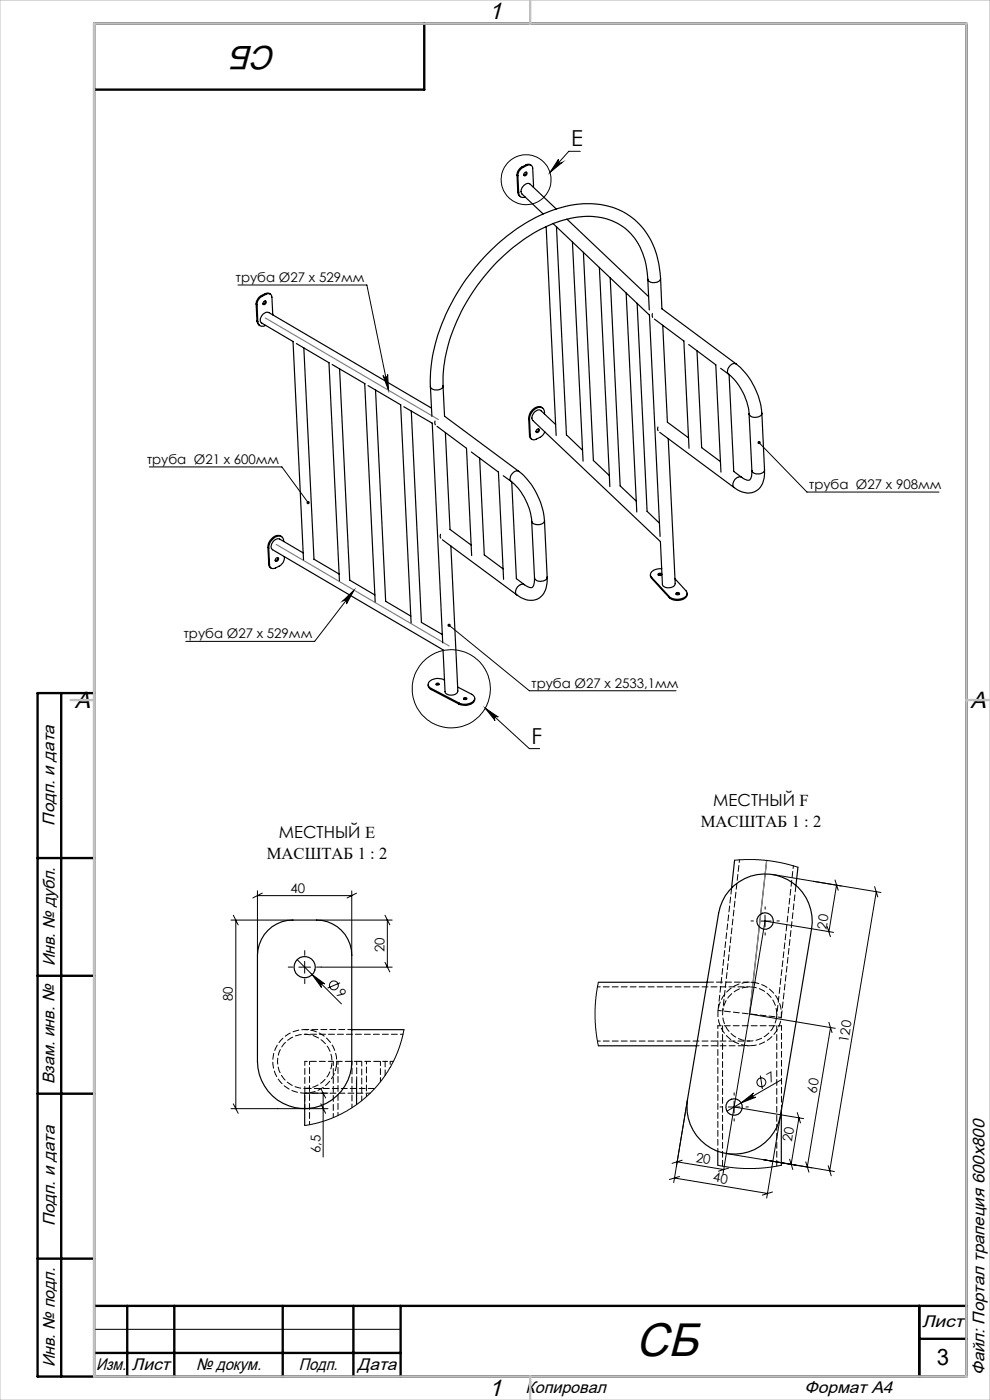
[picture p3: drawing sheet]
<svg xmlns="http://www.w3.org/2000/svg" width="210mm" height="297mm" viewBox="0 0 210 297" stroke-linecap="round" stroke-linejoin="round" font-family="sans-serif">
<g fill="none" stroke="#000" stroke-width=".21">
<path d="M118.5 33.8a.51 .51 0 0 0 0 .7 .51 .51 0 0 0 .7 0l-2.5 2.1zM123.1 32.1h-2.5l-3.9 4.5M50.5 60.5h27.3l4.6 22.3M81.2 79.7a.51 .51 0 0 0 .6 .3 .51 .51 0 0 0 .4-.6l.2 3.4zM31.7 99.1h28.1l5.6 7.5M161 93.9l10.2 10.5h28M72.7 127.5l2.4-2.3-1.6 2.9a.5 .5 0 0 0-.1-.7 .5 .5 0 0 0-.7 .1zM75.1 125.2l-8.4 10.9h-27.3M95.2 132.6l17.1 13.9h31.1M102.9 150.2l2.8 1.9a.5 .5 0 0 0-.7 .1 .5 .5 0 0 0 0 .7zM102.9 150.2l9.4 8.6h2.2M49 195.2h13.1"/>
<path d="M49.5 194.2l1 2M50 195.2v40M54.6 189v13.7M54.6 190h20M55.6 189.5l-2 1M67.1 195.2h16.1M74.6 189v13.7M75.6 189.5l-2 1M81.7 194.2l1 2M82.2 195.2v10M155.8 182.5l2-.2 4.1 .2 3.5 .4 3.9 1.1M161 195.4h2.5"/>
<path d="M162.3 194.1v2.5M163.9 185.5l23 3.8M172.6 187l5.8 1M175.5 196.6l.6 2.1M176.8 197.8l-14.5-2.4-8.9 53.7M177.1 186.7l.7 2.2M177.4 187.8l-1.6 9.9M185.5 188.1l.7 2.2M185.9 189.2l-9.9 59.2M63 203.6l9.4 9.4M63.4 205.2h2.5M64.6 203.9v2.5"/>
<path d="M66.2 206.8l2.7 1.9a.51 .51 0 0 0-.7 .1 .51 .51 0 0 0 0 .7zM68.1 205.2h15.1M72.1 208.5l-2.6 1.1M81.7 204.1l1 2.1M85.7 218.4l-1.1 4.1-1.7 3.7-2.4 3.6-2.4 2.5-2.9 2.3-3.4 2-3.5 1.4-3.7 .8M126.9 208.4l-.4 2.6-.3 3 .1 4 .6 3.9M159 215.1l18.2 3.1M175.8 216.9l.7 2.2M176.2 218l-5 29.6M49 235.2h20.6M49.5 234.2l1 2M68.1 234.2l1 2"/>
<path d="M68.1 230.9l1 2M68.5 231.9v13.6M69.6 231.9h-5v3.3M145.8 233.2l-2.9 17.7M154.5 234.8h2.5M155.7 234.8l14.8 2.5M155.7 233.6v2.5M157.2 234l2.6-2.1a.51 .51 0 0 0-.1 .7 .51 .51 0 0 0 .6 .2zM161.3 228.2l.4 2.8M165.6 236.5l-3 17.7M165.7 229.1l-11.5 6.6M169.1 236l.7 2.2"/>
<path d="M169.5 237.1l-1.7 9.9M143.1 249.9l19.7 3.3M143.7 246.5l9.8 1.6M144.1 249.6l-2.1 .6M144.7 246.1l-2.1 .7M152.3 247.2l2.5 .4 2.9 .3 4.2-.1 3.8-.6M154.1 244.7l7.9 1.3M154.6 247.8l-2.2 .7M162 246l10.2 1.8M162 246l15 2.5M163.9 252.9l-2.2 .6M167.5 245.9l.7 2.2"/>
<path d="M170.9 246.5l.7 2.2M175.7 247.3l.6 2.1M20 282h65"/>
<circle cx="111.6" cy="38.1" r="5.3"/>
<circle cx="95.7" cy="146.1" r="8.3"/>
<circle cx="70.8" cy="209" r=".95"/>
<circle cx="161.5" cy="229.6" r=".94"/>
</g>
<path d="M159.8 195.4h-.5M162.3 192.9v-.5M162.3 197.9v.5M164.8 195.4h.5M62.1 205.2h-1M64.6 202.7v-1M64.6 207.7v1M67.1 205.2h1M153.2 234.8h-.5M155.7 232.3v-.5M155.7 237.3v.5M158.2 234.8h.5" fill="none" stroke="#000" stroke-width=".21" stroke-dasharray="15.2 1.3 1.3 1.3"/>
<path d="M56.3 67.4l36.7 21.6M58.6 115.5l36.7 21.6M162.6 182.5l-3.6 32.6" fill="none" stroke="#808080" stroke-width=".25"/>
<g fill="none" stroke="#000" stroke-width=".25">
<path d="M109.7 37.1l.2 .2M109.7 37.1l.1 3.6M109.9 37.3l.1 3.6M110.8 35.4a1.95 1.95 0 0 0-1.1 1.7M110.8 35.4l.2 .1M111 35.5a1.9 1.9 0 0 0-1.1 1.8M111.3 36.7a.34 .34 0 0 1 .5 0 .34 .34 0 0 1-.2 .5 .34 .34 0 0 1-.5 0 .34 .34 0 0 1 .2-.5zM111.6 35l.7-.1 .4 .2M111.6 36.5a.54 .54 0 0 1-.5 .7M111.6 35l.2 .1M111.6 35l-.8 .4M111.8 35.1a.78 .78 0 0 1 1.2 .6l.1 4"/>
<path d="M111.8 35.1l-.8 .4M109.8 40.7l.2 .6 .4 .4M109.8 40.7l.2 .2M110 40.9a.99 .99 0 0 0 1.4 .9M115.9 48.1l2.1 44.3M117.3 47.4l20.5 19.4M118 44.3l-5.5-5.2a1.46 1.46 0 0 0-2 1.4l.2 .6 4.5 4.3M118 48.1l2.2 44.2 3.3 3.2M120.3 46.5l17.3 16.4M121.4 51.3l2.3 46.5M123.8 53.5l2.1 44.2M127.1 56.7l2.3 46.5"/>
<path d="M129.4 58.9l2.2 44.2 3.3 3.2M137.4 59.2a13.6 13.6 0 0 0-5.9-11.5 15 15 0 0 0-12.6-.8 37.5 37.5 0 0 0-19.2 16 33.9 33.9 0 0 0-5.7 19M137.4 59.2l.3 6.6M140.1 59.1a16.5 16.5 0 0 0-7-13.6 17.8 17.8 0 0 0-15.4-1.1 41.1 41.1 0 0 0-21.4 18.9 35.7 35.7 0 0 0-5 18.7M140.1 59.1a1.55 1.55 0 0 1-2.7 .1M140.1 59.1l.3 6.4M54.3 64.5l.2 .1M54.3 64.5l.2 3.6M54.5 68.1l.2 .5 .4 .4M54.5 68.1l.2 .1M54.5 64.6l.2 3.6M54.7 68.2a1.03 1.03 0 0 0 .6 .9 1.03 1.03 0 0 0 1-.1"/>
<path d="M55.5 62.7a2.19 2.19 0 0 0-1.2 1.8M55.5 62.7l.2 .1M55.7 62.8a2 2 0 0 0-1.2 1.8M56.1 63.9a.35 .35 0 0 1 .4 .2 .35 .35 0 0 1-.3 .5 .3 .3 0 0 1-.5-.1 .3 .3 0 0 1 .2-.4zM56.3 62.3l.5-.1 .6 .2M56.3 63.8a.53 .53 0 0 1-.5 .7M56.3 62.3l.1 .1M56.3 62.3l-.8 .4M56.4 62.4a.76 .76 0 0 1 .9-.1 .76 .76 0 0 1 .4 .7l.2 3.8M56.4 62.4l-.7 .4M62.2 72.5l2.2 46.3M62.2 72.5l-6.7-4a1.16 1.16 0 0 1 .2-1.7 1.09 1.09 0 0 1 1.3-.5l34.5 20.3"/>
<path d="M62.9 72.9l6.9 4.1M64.5 73.8l2.1 44.9M69.8 76.9l2.2 46.3M70.4 77.3l7 4.1M72 78.3l2.2 44.8M132.8 62.2l2.3 46.4M135.1 64.3l2.2 44.2 2.6 2.5M137.8 66.8l2.2 47M138.4 66.5v.8M138.8 67.7l6.3 4.7 1.1 22.7M140.4 65.5l15.8 11.7M140.6 69l1 20.6 4.4 3.3"/>
<path d="M146.1 73.1l5.7 4.3 1.1 22.8M147.8 74.4l1 20.6 4 2.9M152.9 78.1l1.7 1.3M154.6 79.4a12.7 12.7 0 0 1 4.3 8.4M154.7 79.5l.9 20.5 1.7 1.3M156.2 77.2a15.5 15.5 0 0 1 5.4 10.5M156.2 77.2a1.5 1.5 0 0 0-1.5 .6 1.5 1.5 0 0 0-.2 1.5l.1 .1M77.4 81.4l2.2 46.3M78.1 81.8l6.9 4.1M79.7 82.7l2.1 44.9M85 85.9l2.2 46.2M85.7 86.3l6 3.5 2.2 46.6"/>
<path d="M87.2 87.2l2.2 44.8 4.4 2.6M91.3 82l.3 6.3M92.3 89.3v.8M92.7 90.4l6.3 4.7 1 22.8M94 81.9a1.55 1.55 0 0 1-2.7 .2v-.1M94 81.9l.3 6.4 15.8 11.7M94.5 91.8l1 20.5 4.4 3.3M100 95.9l5.7 4.3 1.1 22.7M101.7 97.2l1 20.5 4 3M112.1 88.8l.2 .2M112.1 88.8l.2 3.6M112.3 92.4l.2 .5 .3 .3"/>
<path d="M112.3 89l.2 3.6M112.3 92.4l.2 .2M113.9 91.1a.32 .32 0 0 1 .5 0 .32 .32 0 0 1-.2 .5 .33 .33 0 0 1-.5 0 .33 .33 0 0 1 .2-.5zM114.2 91a.6 .6 0 0 1-.5 .6M115.1 86.6a1.91 1.91 0 0 0-2.8 1.3l-.2 .9M115.5 87.8a1.15 1.15 0 0 0-.5-1.3 1.15 1.15 0 0 0-1.5 .2 2.89 2.89 0 0 0-1.2 2.3M115.6 91.6l-.5 .8-1.4 .8a.76 .76 0 0 1-.8 .1 .76 .76 0 0 1-.4-.7M117.9 90.1l-3.1-3a1.44 1.44 0 0 0-1.9 1.4l.1 .7 27.1 25.7 .4 9.1a1.59 1.59 0 0 0 2.6 .2l.1-.4-1.5-30.8M125.9 97.7l3.4 3.2M139.6 90.6v.8M139.9 91.7l15.8 11.7M158.9 87.8l.6 12"/>
<path d="M159.5 99.8l-.1 1.2a.84 .84 0 0 1-.5 .9 .84 .84 0 0 1-.9-.2l-.7-.4M161.6 87.7a1.54 1.54 0 0 1-2.4 .6l-.3-.5M161.6 87.7l.6 12M162.2 99.7a4.4 4.4 0 0 1-2.1 4.6 4.4 4.4 0 0 1-4.4-.9M162.2 99.7a1.55 1.55 0 0 1-2.7 .2v-.1M56.8 116.1l.2 .2M56.8 116.1l.2 3.6M57 119.7l.2 .5 .3 .3M57 116.3l.2 3.6M57 119.7l.2 .2M58.6 118.4a.34 .34 0 0 1 .5 0 .34 .34 0 0 1-.2 .6 .34 .34 0 0 1-.5-.1 .34 .34 0 0 1 .2-.5zM58.9 118.3a.54 .54 0 0 1-.5 .7"/>
<path d="M59.8 113.9a1.71 1.71 0 0 0-2.5 .8l-.4 .7-.1 .7M60.2 114.9a1.13 1.13 0 0 0-.7-1.2 1.13 1.13 0 0 0-1.3 .4 2.59 2.59 0 0 0-1.2 2.2M60.3 118.1a2.06 2.06 0 0 1-1.1 2l-.8 .4a.78 .78 0 0 1-1.2-.6M66.6 118.6l5.3 3.2M93.5 113.3v.9M93.8 114.5l15.8 11.7M95.6 115.8l1.5 30.8a1.58 1.58 0 0 1-2.7 .2l-.4-8.9-36.2-21.3a1.5 1.5 0 0 1 1-2.3h.5l5 3M106.8 100.9l1.7 1.3M108.5 102.2a12.7 12.7 0 0 1 4.3 8.4M108.5 102.2l1 20.6 1.7 1.2M110.1 100a15.3 15.3 0 0 1 5.4 10.5M110.1 100a1.5 1.5 0 0 0-1.5 .6 1.5 1.5 0 0 0-.2 1.5l.1 .1"/>
<path d="M112.8 110.6l.6 12M115.5 110.5a1.56 1.56 0 0 1-2.7 .1M115.5 110.5l.6 11.9M157.3 101.3a1.46 1.46 0 0 0-1.5 .5 1.46 1.46 0 0 0-.1 1.6M74.2 123.1l5.3 3.1M81.8 127.6l5.3 3.1M111.2 124a1.48 1.48 0 0 0-1.5 .6 1.48 1.48 0 0 0-.1 1.6M113.4 122.6l-.1 1.2a.8 .8 0 0 1-.5 .9 .8 .8 0 0 1-.9-.3l-.7-.4M116.1 122.4a4.4 4.4 0 0 1-2.4 4.8 4.4 4.4 0 0 1-4.1-1M116.1 122.4a1.52 1.52 0 0 1-2.7 .2M138 122l.2 .7M138.2 122.5l3.8 4.1"/>
<path d="M138.2 122.5v.2M138.2 122.7l3.8 4.1M139.6 121.7a.35 .35 0 0 1 .5-.1 .35 .35 0 0 1 .2 .4 .35 .35 0 0 1-.5 .1 .35 .35 0 0 1-.2-.4zM140.3 122l-.4-.2-.3 .2M140.4 120.6h-.2a1.88 1.88 0 0 0-2.2 1.4l.2 .5M142 126.6v.2M143.2 122.8l2.3 2.5a1.06 1.06 0 0 1 .1 1.2 1.06 1.06 0 0 1-1 .5 2.85 2.85 0 0 1-2.6-.4M143.4 125.9a.36 .36 0 0 1 .4-.3 .36 .36 0 0 1 .2 .5 .41 .41 0 0 1-.6-.2zM144.1 126l-.3-.1-.4 .2M145.8 125.8a1.51 1.51 0 0 1-1.7 1.5 2.65 2.65 0 0 1-2.1-.5M20 147v145M90.8 145.2l.1 .6 .6 .5"/>
<path d="M91.5 146l5.8 3.1M91.5 146v.3M91.5 146.3l5.8 3.1M92.5 145a.29 .29 0 0 1 .4-.1 .29 .29 0 0 1 .2 .4 .3 .3 0 0 1-.4 0 .3 .3 0 0 1-.2-.3zM93.1 145.2l-.6 .1M94.3 144.3a2.56 2.56 0 0 0-3.5 .7l.2 .7 .5 .3M97 145.7l3 1.6a.97 .97 0 0 1 .7 1 .97 .97 0 0 1-.9 .9 3.1 3.1 0 0 1-2.5-.1M97.3 149.1v.3M98.4 148.1a.31 .31 0 0 1 .4-.2 .31 .31 0 0 1 .2 .4 .33 .33 0 0 1-.4 .1 .33 .33 0 0 1-.2-.3zM99 148.3h-.6M100.7 148.1a1.47 1.47 0 0 1-1.6 1.5h-.8l-1-.2M56.8 197.4a7.5 7.5 0 0 1 5.3-2.2h5a7.5 7.5 0 0 1 7.5 7.5v22.5a10 10 0 0 1-10 10 10 10 0 0 1-10-10v-22.5a7.7 7.7 0 0 1 2.2-5.3z"/>
<path d="M155.7 187.9a10 10 0 0 1 11.4-1.3 10 10 0 0 1 5.1 10.4l-6.6 39.5a10 10 0 0 1-11.5 8.2 10 10 0 0 1-8.3-11.5l6.6-39.5a10.2 10.2 0 0 1 3.3-5.8zM155.8 182.5l-.6 5.8M169.3 184l-.5 3.8M74.6 218.4h11.1M126.9 208.4h23.1M64.6 235.2v3.6M75.6 229.1v5.2M126.9 221.9h20.8M165.7 235.4v11.8M152.3 244.2v3"/>
<circle cx="162.3" cy="195.4" r="1.75"/>
<circle cx="64.6" cy="205.2" r="2.25"/>
<circle cx="155.7" cy="234.8" r="1.75"/>
</g>
<g fill="none" stroke="#000" stroke-width=".5">
<path d="M90 5v14h-70M13 147v145M20 147h-12v145h197v-287h-185v287M8 182h12M8 207h12M8 232h12M8 267h12M20 277h185M27 277v15M37 277v15M60 277v15M75 277v15"/>
<path d="M85 277v15M195 277v15M20 287h65M195 284h10"/>
</g>
<path d="M0 0h210v297h-210z" fill="none" stroke="#c0c0c0" stroke-width=".21"/>
<path d="M20 5h185v287h-185zM112.5 0v5M15 148.5h5M205 148.5h5M112.5 292v5" fill="none" stroke="#c0c0c0" stroke-width=".5"/>
<g fill="#000">
<path d="M66.2 206.8l2.7 1.9a.51 .51 0 0 0-.7 .1 .51 .51 0 0 0 0 .7zM157.2 234l2.6-2.1a.51 .51 0 0 0-.1 .7 .51 .51 0 0 0 .6 .2z"/>
<path d="M118.5 33.8a.51 .51 0 0 0 0 .7 .51 .51 0 0 0 .7 0l-2.5 2.1zM102.9 150.2l2.8 1.9a.5 .5 0 0 0-.7 .1 .5 .5 0 0 0 0 .7z"/>
<path d="M95 132.4a.34 .34 0 0 0 .2 .6 .34 .34 0 0 0 .4-.4 .34 .34 0 0 0-.6-.2l.2 .2zM72.7 127.5l2.4-2.3-1.6 2.9a.5 .5 0 0 0-.1-.7 .5 .5 0 0 0-.7 .1zM81.2 79.7a.51 .51 0 0 0 .6 .3 .51 .51 0 0 0 .4-.6l.2 3.4zM160.8 93.7a.34 .34 0 0 0 .2 .5 .34 .34 0 0 0 .4-.4 .34 .34 0 0 0-.6-.2l.2 .3zM65.2 106.3l-.1 .2a.31 .31 0 0 0 0 .4 .31 .31 0 0 0 .4 0l-.1-.3 .2 .3a.34 .34 0 0 0 0-.5 .34 .34 0 0 0-.4-.1z"/>
</g>
<path d="M156.9 182.4l-3.6 32.1M85.5 219.4h-20.9M152.3 217.6v26.6M158 209.4a5.8 5.8 0 0 1 6.5 7.3 5.8 5.8 0 0 1-9.4 2.6 5.8 5.8 0 0 1 1.9-9.6l1-.3M159 209.4h-32.3M164.7 215.7l3.6-32M70.2 225.2h-5.5M75.7 225.2h-5.5M77.7 225.2v7.4M81.7 225.2h-5.5M126.7 220.9h32.3M147.8 221.9h11.2" fill="none" stroke="#000" stroke-width=".21" stroke-dasharray="1.3 .6" stroke-dashoffset=".7"/>
<path d="M153.3 217.6v29.8M76.2 225.2h-.5M82.2 225.2h-.5M164.8 247.4v-29.8" fill="none" stroke="#000" stroke-width=".21" stroke-dasharray="1.3 .6"/>
<path d="M165.7 215.8l-13.4-1.4M165.8 217.6h-13.5M65.7 225.2v13.4M70.3 226.2a5.8 5.8 0 0 0-7.3-6.6 5.8 5.8 0 0 0-2.6 9.5 5.8 5.8 0 0 0 9.7-2l.2-.9M71.7 225.2v11.4M75.7 229.1v-3.9M82.8 225.2v1.2M83.5 225.2h-1.3" fill="none" stroke="#000" stroke-width=".21" stroke-dasharray="1.3 .6" stroke-dashoffset=".6"/>
<path d="M71.3 226.2a6.8 6.8 0 0 0-8.7-7.5 6.8 6.8 0 0 0-2.8 11.2 6.8 6.8 0 0 0 11.3-2.6l.2-1.1M76.7 225.2v8.3M165.8 235.4v-17.8" fill="none" stroke="#000" stroke-width=".21" stroke-dasharray="1.3 .6" stroke-dashoffset=".3"/>
<path d="M74.6 218.4h-10M160.1 208.4a6.7 6.7 0 0 0-7.5 8.7 6.7 6.7 0 0 0 11.1 2.8 6.7 6.7 0 0 0-2.5-11.2l-1.1-.3M64.6 231.9h13.9M64.7 225.2v10M70.7 225.2v11.9M80.7 229.5v-4.3" fill="none" stroke="#000" stroke-width=".21" stroke-dasharray="1.3 .6" stroke-dashoffset=".4"/>
<path d="M74.7 235v-9.8" fill="none" stroke="#000" stroke-width=".21" stroke-dasharray="1.3 .6" stroke-dashoffset=".5"/>
<path d="M81.7 228.1v-2.9" fill="none" stroke="#000" stroke-width=".21" stroke-dasharray="1.3 .6" stroke-dashoffset=".1"/>
<path d="M155.2 188.3l-2.9 26.1M159 208.4h-9M165.7 215.8l3.1-28M64.6 230.9h14.9" fill="none" stroke="#000" stroke-width=".21" stroke-dasharray="1.3 .6" stroke-dashoffset="-.1"/>
<text font-size="10" x="134.8" y="287.6">СБ</text>
<text font-size="7.1" x="58.7" y="9.8" transform="rotate(-180 58.7 9.8)">СБ</text>
<g font-size="5">
<text x="103.7" y="4.1">1</text>
<text x="15.9" y="150.1">A</text>
<text x="205.9" y="150.1">A</text>
<text x="103.7" y="296.1">1</text>
</g>
<text font-size="4.8" x="198.7" y="289.6">3</text>
<g font-size="4.7">
<text x="121.2" y="31">Е</text>
<text x="112.8" y="157.8">F</text>
</g>
<g font-size="3.6">
<text x="11.6" y="175.1" transform="rotate(-90 11.6 175.1)">Подп. и дата</text>
<text x="11.6" y="205" transform="rotate(-90 11.6 205)">Инв. № дубл.</text>
<text x="11.6" y="230" transform="rotate(-90 11.6 230)">Взам. инв. №</text>
<text x="11.6" y="260.1" transform="rotate(-90 11.6 260.1)">Подп. и дата</text>
<text x="195.6" y="281.6">Лист</text>
<text x="11.6" y="290" transform="rotate(-90 11.6 290)">Инв. № подл.</text>
<text x="20.4" y="290.6">Изм.</text>
<text x="28" y="290.6">Лист</text>
<text x="41.6" y="290.6">№ докум.</text>
<text x="63.4" y="290.6">Подп.</text>
<text x="75.9" y="290.6">Дата</text>
<text x="208.8" y="291.8" transform="rotate(-90 208.8 291.8)">Файл: Портал трапеция 600х800</text>
<text x="111.5" y="295.6">Копировал</text>
<text x="170.7" y="295.6">Формат А4</text>
</g>
<g font-size="3.5">
<text x="151.3" y="171.1">МЕСТНЫЙ F</text>
<text x="59.2" y="177.8">МЕСТНЫЙ E</text>
<text x="148.7" y="175.5">МАСШТАБ 1 : 2</text>
<text x="56.6" y="182.2">МАСШТАБ 1 : 2</text>
</g>
<g font-size="2.8">
<text x="50.1" y="59.8">труба Ø27 х 529мм</text>
<text x="31.2" y="98.4">труба Ø21 х 600мм</text>
<text x="171.7" y="103.7">труба Ø27 х 908мм</text>
<text x="39" y="135.4">труба Ø27 х 529мм</text>
<text x="112.8" y="145.9">труба Ø27 х 2533,1мм</text>
<text x="61.6" y="189.4">40</text>
<text x="175.3" y="197.2" transform="rotate(-81 175.3 197.2)">20</text>
<text x="81.6" y="202" transform="rotate(-90 81.6 202)">20</text>
<text x="49.4" y="212.4" transform="rotate(-90 49.4 212.4)">80</text>
<text x="71.2" y="210.9" transform="rotate(45 71.2 210.9)">9</text>
<text x="179.9" y="221.2" transform="rotate(-81 179.9 221.2)">120</text>
<text x="163.4" y="229.7" transform="rotate(-30 163.4 229.7)">7</text>
<text x="173.2" y="232" transform="rotate(-81 173.2 232)">60</text>
<text x="68" y="244.7" transform="rotate(-90 68 244.7)">6,5</text>
<text x="168" y="242.3" transform="rotate(-81 168 242.3)">20</text>
<text x="147.5" y="246.5" transform="rotate(9 147.5 246.5)">20</text>
<text x="151.2" y="250.6" transform="rotate(9 151.2 250.6)">40</text>
</g>
</svg>
